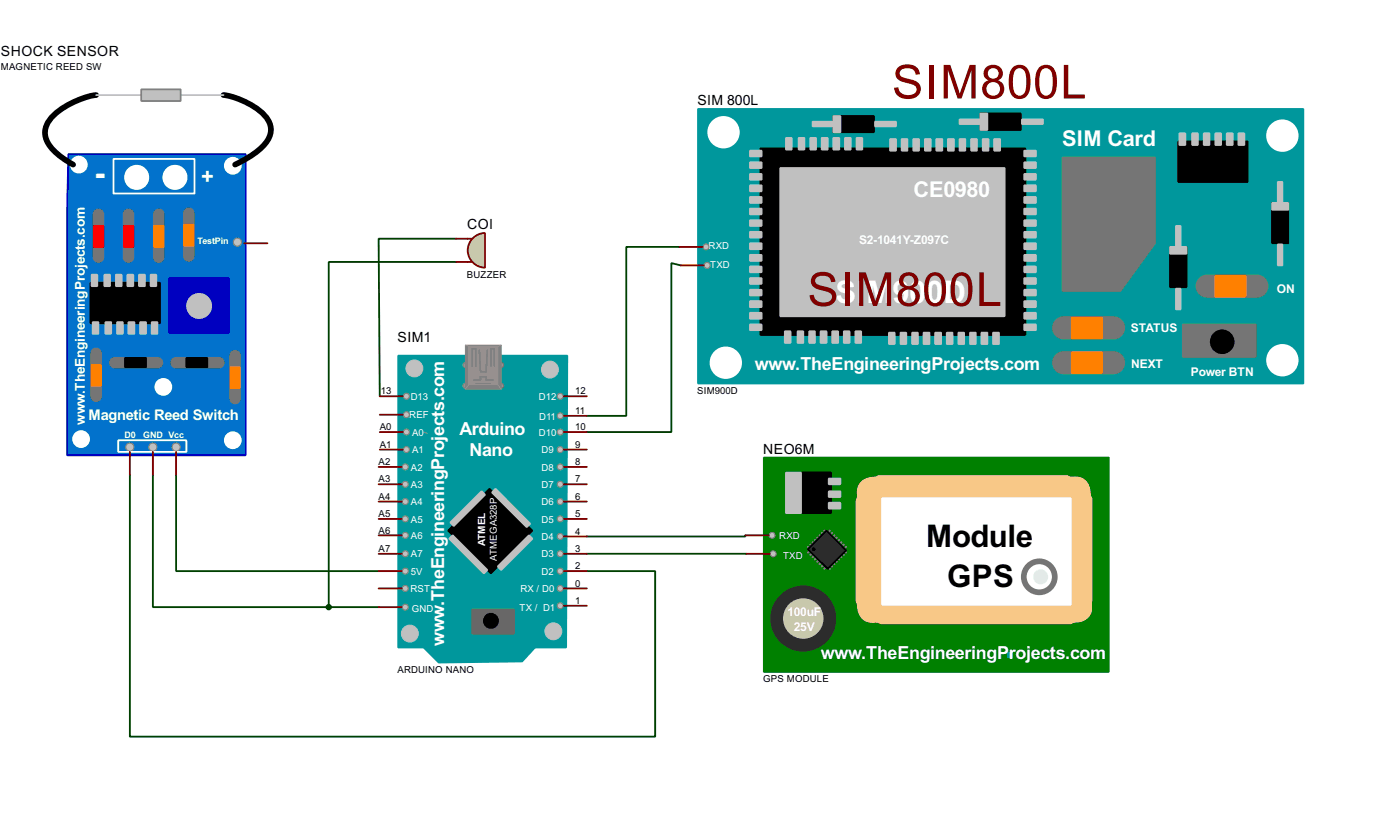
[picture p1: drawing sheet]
<svg xmlns="http://www.w3.org/2000/svg" width="307mm" height="180mm" viewBox="0 0 307 180" stroke-linecap="round" stroke-linejoin="round" font-family="sans-serif">
<path d="M100.1 52.4h-17l.3 34.5M100.1 57.5h-27.9v75.7M149.2 54.2h-11.7v37h-8.7M149.4 58.2l-2-.5v37.1h-18.6M28.5 104.2v57.4h115.3v-36.3h-15M33.6 104.2v29h38.6M38.7 104.2v21.1h44.4M163.6 117.4v.3h-34.8M72.2 133.2h10.9M128.8 121.5h35.1" fill="none" stroke="#004000" stroke-width=".4"/>
<path d="M87.4 78h37.1l-.2 64h-6.9l-2.8 3.1-18.3 .2-3.3-3.3h-5.6z" fill-rule="evenodd" fill="#00979c" stroke="#00979c" stroke-width=".4"/>
<g fill="#000" stroke="#000" stroke-width=".4">
<path d="M107.5 107.2l9.4 9.2-9.1 9.4-9.4-9.4z" fill-rule="evenodd"/>
<circle cx="107.7" cy="136.2" r="1.55"/>
</g>
<g fill="#c0c0c0" stroke="#c0c0c0" stroke-width=".4">
<path d="M98.9 114.6l6.8-6.8 .8 .7-6.9 6.9z" fill-rule="evenodd"/>
<path d="M109.3 124.3l6.8-6.9 .8 .8-6.9 6.8z" fill-rule="evenodd"/>
<path d="M108.8 107.2l7.6 7.7-.8 .7-7.6-7.6z" fill-rule="evenodd"/>
<path d="M98.6 118.2l.8-.8 7.6 7.6-.8 .8z" fill-rule="evenodd"/>
</g>
<path d="M103.7 133.7h9.1v5.3h-9.1z" fill="#686767" stroke="#686767" stroke-width=".4"/>
<path d="M93 94.8l.8 .3" fill="none" stroke="#939393" stroke-width=".22"/>
<circle cx="89.9" cy="139" r="1.85" fill="#c0c0c0" stroke="#c0c0c0" stroke-width=".22"/>
<g fill="#c0c0c0" stroke="#808080" stroke-width=".25">
<circle cx="122.9" cy="91.2" r=".65"/>
<circle cx="122.9" cy="86.9" r=".65"/>
<circle cx="122.9" cy="94.8" r=".65"/>
<circle cx="122.9" cy="98.6" r=".65"/>
<circle cx="122.9" cy="106.2" r=".65"/>
<circle cx="122.9" cy="102.4" r=".65"/>
<circle cx="122.9" cy="110" r=".65"/>
<circle cx="122.9" cy="113.8" r=".65"/>
<circle cx="122.9" cy="121.5" r=".65"/>
<circle cx="122.9" cy="117.7" r=".65"/>
<circle cx="122.9" cy="125.3" r=".65"/>
<circle cx="122.9" cy="129.1" r=".65"/>
<circle cx="122.9" cy="132.9" r=".65"/>
<circle cx="89.2" cy="86.9" r=".65"/>
<circle cx="89.2" cy="91" r=".65"/>
<circle cx="89.2" cy="94.8" r=".65"/>
<circle cx="88.9" cy="102.4" r=".65"/>
<circle cx="89.2" cy="98.6" r=".65"/>
<circle cx="88.9" cy="106.2" r=".65"/>
<circle cx="88.9" cy="110" r=".65"/>
<circle cx="88.9" cy="117.4" r=".65"/>
<circle cx="88.9" cy="113.8" r=".65"/>
<circle cx="88.9" cy="121.5" r=".65"/>
<circle cx="88.9" cy="125.3" r=".65"/>
<circle cx="88.9" cy="133.2" r=".65"/>
<circle cx="88.9" cy="129.1" r=".65"/>
</g>
<circle cx="121.4" cy="138.5" r="1.85" fill="#c0c0c0" stroke="#c0c0c0" stroke-width=".22"/>
<g fill="#939393" stroke="#757575" stroke-width=".22">
<circle cx="110" cy="80.1" r=".55"/>
<circle cx="110" cy="84.6" r=".55"/>
</g>
<g fill="#939393" stroke="#808080" stroke-width=".22">
<circle cx="102.1" cy="80.1" r=".55"/>
<circle cx="102.1" cy="84.6" r=".55"/>
</g>
<path d="M102.2 75.7h7.8v9.7h-7.8z" fill="#808080" stroke="#808080" stroke-width=".22"/>
<path d="M102.9 76h6.4v8.4h-6.4z" fill="#939393" stroke="#939393" stroke-width=".22"/>
<path d="M102.2 75.7l.7 .3M110 75.7l-.7 .3M102.9 84.4l-.7 1M109.3 84.4l.7 1" fill="none" stroke="#939393" stroke-width=".22"/>
<path d="M105.2 76.8l.3 4.5M107 76.8l-.3 4.8h-1.2M103.7 80.3v-3.8h.7v3.8M103.9 83.4h1.6v-.8h1.2v.8h1.6M107.8 80.3v-3.8h.7v3.8" fill="none" stroke="#808080" stroke-width=".4"/>
<path d="M104.4 84.1h3.4" fill="none" stroke="#808080" stroke-width=".22"/>
<g fill="#c0c0c0" stroke="#c0c0c0" stroke-width=".22">
<circle cx="120.7" cy="81.1" r="1.85"/>
<circle cx="90.9" cy="80.8" r="1.85"/>
</g>
<g fill="none" stroke="#800000" stroke-width=".4">
<path d="M83.4 98.6h5M83.4 94.8h5M83.4 86.9h5M83.4 91h5M123.8 98.6h5M123.8 94.8h5M123.8 91.2h5M123.8 86.9h5M83.1 113.8h5.1M83.1 110h5.1M83.1 106.2h5.1M83.1 102.4h5.1"/>
<path d="M83.1 117.4h5.1M123.8 117.7h5M123.8 113.8h5M123.8 110h5M123.8 106.2h5M123.8 102.4h5M83.1 129.1h5.1M83.1 125.3h5.1M83.1 121.5h5.1M83.1 133.2h5.1M123.8 129.1h5M123.8 132.9h5"/>
<path d="M123.8 125.3h5M123.8 121.5h5"/>
</g>
<path d="M167.7 100.4h75.7v47h-75.7z" fill="#008000" stroke="#008000" stroke-width=".4"/>
<path d="M188 104.4h51.6v32.3h-51.6z" fill="#f8c887" stroke="#f8c887" stroke-width=".4"/>
<path d="M193.6 109.3h41.4v23.3h-41.4z" fill="#fff" stroke="#fff" stroke-width=".4"/>
<path d="M221 143.1h1.3v1.2h-1.3z" fill="#00979c"/>
<g fill="#c0c0c0" stroke="#808080" stroke-width=".25">
<circle cx="169.7" cy="121.5" r=".65"/>
<circle cx="169.4" cy="117.4" r=".65"/>
</g>
<path d="M191.8 103.2a4.8 4.8 0 0 0-5.1 5.6M235.3 103.2a4.8 4.8 0 0 1 5.5 5.1M186.7 132.9a4.8 4.8 0 0 0 5.6 5.1M241.1 132.4a4.8 4.8 0 0 1-5.1 5.6" fill="none" stroke="#008000" stroke-width="2.8"/>
<circle cx="228.1" cy="126.5" r="3.4" fill="none" stroke="#757575" stroke-width="1.3"/>
<circle cx="228.4" cy="126.5" r="1.45" fill="#e3fcdc" stroke="#e3fcdc" stroke-width=".4"/>
<circle cx="176.3" cy="135.7" r="5.9" fill="#c8c8aa" stroke="#2c2c2c" stroke-width="2.8"/>
<g fill="none" stroke="#808080" stroke-width=".45">
<path d="M177.3 119.9l.6 .6M177.9 119.4l.5 .5M178.4 118.9l.5 .5M178.9 118.4l.5 .5M179.4 117.9l.5 .5M179.9 117.4l.5 .5M180.4 116.9l.5 .5M180.9 116.4l.5 .5M182.2 116.4l-.5 .5M182.7 116.9l-.5 .5M183.2 117.4l-.5 .5M183.7 117.9l-.5 .5"/>
<path d="M184.2 118.4l-.5 .5M184.7 118.9l-.5 .5M185.2 119.4l-.5 .5M185.7 119.9l-.5 .6M177.9 120.7l-.6 .5M178.4 121.2l-.5 .5M178.9 121.7l-.5 .5M179.4 122.2l-.5 .5M179.9 122.7l-.5 .5M180.4 123.2l-.5 .6M180.9 123.8l-.5 .5M181.4 124.3l-.5 .5"/>
<path d="M181.7 124.3l.5 .5M182.2 123.8l.5 .5M182.7 123.2l.5 .6M183.2 122.7l.5 .5M183.7 122.2l.5 .5M184.2 121.7l.5 .5M184.7 121.2l.5 .5M185.2 120.7l.5 .5"/>
</g>
<path d="M177.3 120.5l4.1-4.1 4.3 4.3-4 4.1z" fill-rule="evenodd" fill="#2c2c2c" stroke="#000" stroke-width=".4"/>
<circle cx="178.6" cy="120.5" r=".3" fill="#000" stroke="#000" stroke-width=".22"/>
<path d="M166.9 32.6h58.2v40.9h-58.2zM182.9 25.5h8.9v3.5h-8.9zM215.2 24.9h8.9v3.6h-8.9zM258.6 31h15.3v8.9h-15.3zM256.8 54.2h3.6v8.8h-3.6zM279.2 44.5h3.6v8.9h-3.6zM176.1 103.7h6.3v8.9h-6.3z" fill="#000" stroke="#000" stroke-width=".4"/>
<g fill="#c0c0c0" stroke="#c0c0c0" stroke-width=".4">
<path d="M181.9 110.3h2.6v1.3h-2.6z"/>
<path d="M181.9 107.8h2.6v1.2h-2.6z"/>
<path d="M181.9 105h2.6v1.2h-2.6z"/>
<path d="M172.5 103.7h3.3v8.9h-3.3z"/>
<path d="M171.3 36.9h49.2v32.5h-49.2z"/>
<path d="M218 73h1.3v2.5h-1.3z"/>
<path d="M215.4 73h1.3v2.5h-1.3z"/>
<path d="M212.9 73h1.3v2.5h-1.3z"/>
<path d="M210.4 73h1.2v2.5h-1.2z"/>
<path d="M207.8 73h1.3v2.5h-1.3z"/>
<path d="M205.3 73h1.3v2.5h-1.3z"/>
<path d="M202.7 73h1.3v2.5h-1.3z"/>
<path d="M200.2 73h1.3v2.5h-1.3z"/>
<path d="M197.7 73h1.2v2.5h-1.2z"/>
<path d="M195.1 73h1.3v2.5h-1.3z"/>
<path d="M187.8 72.7h1.2v2.5h-1.2z"/>
<path d="M185.2 72.7h1.3v2.5h-1.3z"/>
<path d="M182.7 72.7h1.3v2.5h-1.3z"/>
<path d="M180.1 72.7h1.3v2.5h-1.3z"/>
<path d="M177.6 72.7h1.3v2.5h-1.3z"/>
<path d="M175.1 72.7h1.2v2.5h-1.2z"/>
<path d="M172.3 72.7h1.2v2.5h-1.2z"/>
<path d="M218.2 30.5h1.3v2.6h-1.3z"/>
<path d="M215.7 30.5h1.3v2.6h-1.3z"/>
<path d="M213.2 30.5h1.2v2.6h-1.2z"/>
<path d="M210.6 30.5h1.3v2.6h-1.3z"/>
<path d="M208.1 30.5h1.3v2.6h-1.3z"/>
<path d="M205.5 30.5h1.3v2.6h-1.3z"/>
<path d="M203 30.5h1.3v2.6h-1.3z"/>
<path d="M200.5 30.5h1.2v2.6h-1.2z"/>
<path d="M197.9 30.5h1.3v2.6h-1.3z"/>
<path d="M195.4 30.5h1.3v2.6h-1.3z"/>
<path d="M188 30.3h1.3v2.5h-1.3z"/>
<path d="M185.5 30.3h1.2v2.5h-1.2z"/>
<path d="M182.9 30.3h1.3v2.5h-1.3z"/>
<path d="M180.4 30.3h1.3v2.5h-1.3z"/>
<path d="M177.9 30.3h1.2v2.5h-1.2z"/>
<path d="M175.3 30.3h1.3v2.5h-1.3z"/>
<path d="M172.5 30.3h1.3v2.5h-1.3z"/>
<path d="M164.6 33.1h2.6v1.2h-2.6z"/>
<path d="M164.6 35.6h2.6v1.3h-2.6z"/>
<path d="M164.6 38.2h2.6v1.2h-2.6z"/>
<path d="M164.6 40.7h2.6v1.3h-2.6z"/>
<path d="M164.6 43.2h2.6v1.3h-2.6z"/>
<path d="M164.6 45.8h2.6v1.2h-2.6z"/>
<path d="M164.6 48.3h2.6v1.3h-2.6z"/>
<path d="M164.6 50.9h2.6v1.2h-2.6z"/>
<path d="M164.6 53.4h2.6v1.3h-2.6z"/>
<path d="M164.6 55.9h2.6v1.3h-2.6z"/>
<path d="M164.6 58.5h2.6v1.2h-2.6z"/>
<path d="M164.6 61h2.6v1.3h-2.6z"/>
<path d="M164.6 63.6h2.6v1.2h-2.6z"/>
<path d="M164.6 66.1h2.6v1.3h-2.6z"/>
<path d="M164.6 68.6h2.6v1.3h-2.6z"/>
<path d="M164.6 71.2h2.6v1.2h-2.6z"/>
<path d="M224.8 33.1h2.6v1.2h-2.6z"/>
<path d="M224.8 35.6h2.6v1.3h-2.6z"/>
<path d="M224.8 38.2h2.6v1.2h-2.6z"/>
<path d="M224.8 40.7h2.6v1.3h-2.6z"/>
<path d="M224.8 43.2h2.6v1.3h-2.6z"/>
<path d="M224.8 45.8h2.6v1.2h-2.6z"/>
<path d="M224.8 48.3h2.6v1.3h-2.6z"/>
<path d="M224.8 50.9h2.6v1.2h-2.6z"/>
<path d="M224.8 53.4h2.6v1.3h-2.6z"/>
<path d="M224.8 55.9h2.6v1.3h-2.6z"/>
<path d="M224.8 58.5h2.6v1.2h-2.6z"/>
<path d="M224.8 61h2.6v1.3h-2.6z"/>
<path d="M224.8 63.6h2.6v1.2h-2.6z"/>
<path d="M224.8 66.1h2.6v1.3h-2.6z"/>
<path d="M224.8 68.6h2.6v1.3h-2.6z"/>
<path d="M224.8 71.2h2.6v1.2h-2.6z"/>
<path d="M271.8 29.3h1.3v2.5h-1.3z"/>
<path d="M269.3 29.3h1.3v2.5h-1.3z"/>
<path d="M266.8 29.3h1.2v2.5h-1.2z"/>
<path d="M264.2 29.3h1.3v2.5h-1.3z"/>
<path d="M261.7 29.3h1.2v2.5h-1.2z"/>
<path d="M258.9 29.3h1.3v2.5h-1.3z"/>
<path d="M182.9 25.5h1.6v3.5h-1.6z"/>
<path d="M192.1 26.7h4.6v1h-4.6z"/>
<path d="M178.4 26.7h4.5v1h-4.5z"/>
<path d="M279.2 44.5h3.6v1.5h-3.6z"/>
<path d="M280.5 53.6h1v4.6h-1z"/>
<path d="M280.5 39.9h1v4.6h-1z"/>
<path d="M256.8 54.2h3.6v1.5h-3.6z"/>
<path d="M258.1 63.3h1v4.6h-1z"/>
<path d="M258.1 49.6h1v4.6h-1z"/>
<path d="M215.2 24.9h1.5v3.6h-1.5z"/>
<path d="M224.3 26.2h4.6v1h-4.6z"/>
<path d="M210.6 26.2h4.6v1h-4.6z"/>
</g>
<path d="M163.6 117.4h5.1M163.9 121.5h5.1" fill="none" stroke="#800000" stroke-width=".4"/>
<path d="M153.2 23.9h132.9v60.2h-132.9z" fill="#00979c" stroke="#00979c" stroke-width=".4"/>
<path d="M259.6 71.2h16v7.1h-16z" fill="#757575" stroke="#757575" stroke-width=".4"/>
<circle cx="268.2" cy="75" r="2.5" fill="#000" stroke="#000" stroke-width=".4"/>
<path d="M233.5 79.6h10.9M233.5 71.9h10.9M265 62.8h10.9" fill="none" stroke="#757575" stroke-width="5.1"/>
<g fill="#ff8000" stroke="#ff8000" stroke-width=".4">
<path d="M266.8 60.5h6.6v4.6h-6.6z"/>
<path d="M235.3 77.3h6.6v4.5h-6.6z"/>
<path d="M235.3 69.7h6.6v4.5h-6.6z"/>
</g>
<g fill="#fff" stroke="#fff" stroke-width=".4">
<circle cx="281.4" cy="29.8" r="3.4"/>
<circle cx="159.3" cy="79.6" r="3.4"/>
<circle cx="158.8" cy="29" r="3.4"/>
<circle cx="281.4" cy="79" r="3.4"/>
</g>
<path d="M206.6 79.8h1.2v1.3h-1.2z" fill="#00979c"/>
<g fill="#c0c0c0" stroke="#808080" stroke-width=".25">
<circle cx="155.2" cy="58.2" r=".65"/>
<circle cx="154.9" cy="54.2" r=".65"/>
</g>
<path d="M233.2 34.6h20.3v18.8l-7.6 10.4h-12.7z" fill-rule="evenodd" fill="#757575" stroke="#757575" stroke-width=".4"/>
<path d="M149.2 54.2h5M149.4 58.2h5.1" fill="none" stroke="#800000" stroke-width=".4"/>
<path d="M15 33.8h38.9v66.1h-39.1v-54.4z" fill-rule="evenodd" fill="#0272cc" stroke="#0000c0" stroke-width=".4"/>
<path d="M37.1 61h13.2v12h-13.2z" fill="#0000c0" stroke="#0000c0" stroke-width=".4"/>
<circle cx="43.7" cy="67.1" r="2.65" fill="#c0c0c0" stroke="#c0c0c0" stroke-width=".4"/>
<path d="M21.6 47v9.4M28.2 47v9.4M34.9 47v9.4M41.5 46.8v9.4" fill="none" stroke="#757575" stroke-width="2.6"/>
<g fill="#f00" stroke="#f00" stroke-width=".4">
<path d="M20.6 49.6h2.1v4.6h-2.1z"/>
<path d="M27.2 49.6h2.1v4.6h-2.1z"/>
</g>
<g fill="#ff8000" stroke="#ff8000" stroke-width=".4">
<path d="M33.8 49.6h2.1v4.6h-2.1z"/>
<path d="M40.4 49.3h2.1v4.6h-2.1z"/>
</g>
<path d="M20.4 63.8h1v4.6h-1z" fill="#c0c0c0" stroke="#c0c0c0" stroke-width=".4"/>
<circle cx="51.1" cy="36.4" r="1.75" fill="#fff" stroke="#fff" stroke-width=".4"/>
<g fill="#c0c0c0" stroke="#808080" stroke-width=".25">
<circle cx="38.6" cy="98.1" r=".9"/>
<circle cx="28.5" cy="98.1" r=".9"/>
<circle cx="33.5" cy="98.1" r=".9"/>
<circle cx="52.1" cy="53.1" r=".9"/>
</g>
<g fill="#fff" stroke="#fff" stroke-width=".4">
<circle cx="17.3" cy="36.1" r="1.75"/>
<circle cx="51.1" cy="96.6" r="1.75"/>
<circle cx="17.8" cy="96.3" r="1.75"/>
</g>
<path d="M25.2 79.6h9.4M38.7 79.6h9.4" fill="none" stroke="#757575" stroke-width="2.6"/>
<path d="M19.9 62h15.2v8.9h-15.2zM27.5 78.5h4.6v2.1h-4.6zM40.9 78.5h4.6v2.1h-4.6z" fill="#000" stroke="#000" stroke-width=".4"/>
<g fill="#c0c0c0" stroke="#c0c0c0" stroke-width=".4">
<path d="M33.1 60.3h1.2v2.5h-1.2z"/>
<path d="M30.5 60.3h1.3v2.5h-1.3z"/>
<path d="M28 60.3h1.3v2.5h-1.3z"/>
<path d="M25.5 60.3h1.2v2.5h-1.2z"/>
<path d="M22.9 60.3h1.3v2.5h-1.3z"/>
<path d="M20.1 60.3h1.3v2.5h-1.3z"/>
<path d="M33.3 70.7h1.3v2.5h-1.3z"/>
<path d="M30.8 70.7h1.3v2.5h-1.3z"/>
<path d="M28.2 70.7h1.3v2.5h-1.3z"/>
<path d="M25.7 70.7h1.3v2.5h-1.3z"/>
<path d="M23.2 70.7h1.2v2.5h-1.2z"/>
<path d="M20.4 70.7h1.2v2.5h-1.2z"/>
</g>
<path d="M23.7 20.9h22.8" fill="none" stroke="#fff" stroke-width="5.1"/>
<path d="M21.1 20.9a18.2 18.2 0 0 0-9.7 4.8 4.6 4.6 0 0 0-.3 6.5l1.2 1.3 1.6 1.3 2.2 1.3M49.1 20.9a16.8 16.8 0 0 1 9 4.4 4.3 4.3 0 0 1 .3 5.9 18.3 18.3 0 0 1-6.8 4.9" fill="none" stroke="#000" stroke-width="1.3"/>
<path d="M21.1 20.9h12.7M36.4 20.9h12.7" fill="none" stroke="#c0c0c0" stroke-width=".4"/>
<path d="M31 19.6h8.7v2.6h-8.7z" fill="#c0c0c0" stroke="#808080" stroke-width=".4"/>
<g fill="#fff" stroke="#fff" stroke-width=".4">
<circle cx="38.4" cy="38.9" r="2.55"/>
<circle cx="30" cy="38.9" r="2.55"/>
<circle cx="35.8" cy="84.9" r="1.75"/>
</g>
<path d="M21.1 77.5v9.4M51.6 78v9.4" fill="none" stroke="#757575" stroke-width="2.6"/>
<g fill="#ff8000" stroke="#ff8000" stroke-width=".4">
<path d="M50.6 80.6h2v4.5h-2z"/>
<path d="M20.1 80.1h2.1v4.5h-2.1z"/>
</g>
<path d="M24.9 34.9h17.8v7.6h-17.8zM26 96.6h14.9v2.5h-14.9z" fill="none" stroke="#fff" stroke-width=".4"/>
<path d="M53.6 53.4h5.1M28.5 99.1v5.1M33.6 99.1v5.1M38.7 99.1v5.1" fill="none" stroke="#800000" stroke-width=".4"/>
<path d="M103.8 52.2a3.8 3.8 0 0 1 2.7-1.1v7.6a3.8 3.8 0 0 1-3.5-2.3 3.8 3.8 0 0 1 .8-4.2z" fill-rule="evenodd" fill="#c8c8aa" stroke="#800000" stroke-width=".4"/>
<path d="M100.1 57.5h3.6M100.1 52.4h3.6" fill="none" stroke="#800000" stroke-width=".4"/>
<circle cx="72.1" cy="133.2" r=".5" fill="#004000" stroke="#004000" stroke-width=".4"/>
<g font-size="11.5" fill="#800000">
<text x="195.8" y="21.6">SIM800L</text>
<text x="177.2" y="67.1">SIM800L</text>
</g>
<g font-size="7.7" fill="#fff">
<text x="20.8" y="40.3">-</text>
<text x="183.4" y="66.5">SIM900D</text>
</g>
<g font-size="7.7">
<text x="203.3" y="120.1">Module</text>
<text x="207.9" y="128.7">GPS</text>
</g>
<g font-size="5.4" fill="#fff">
<text x="233.1" y="31.9">SIM Card</text>
<text x="44.2" y="40.4">+</text>
<text x="200.5" y="43.2">CE0980</text>
</g>
<g font-size="4.4" fill="#fff">
<text x="165.7" y="81.2">www.TheEngineeringProjects.com</text>
<text x="100.8" y="95.4">Arduino</text>
<text x="103" y="100">Nano</text>
<text x="97.5" y="132.8" transform="rotate(-90 97.5 132.8)">.TheEngineeringProjects.com</text>
<text x="97.5" y="141.7" transform="rotate(-90 97.5 141.7)">w</text>
<text x="180.2" y="144.5">www.TheEngineeringProjects.com</text>
</g>
<text font-size="3.6" fill="#fff" x="19.4" y="92.1">Magnetic Reed Switch</text>
<g font-size="3.5">
<text x=".2" y="12.3">SHOCK SENSOR</text>
<text x="153.1" y="23.1">SIM 800L</text>
<text x="102.5" y="50.3">COI</text>
<text x="87.3" y="75.1">SIM1</text>
<text x="167.5" y="99.6">NEO6M</text>
</g>
<g font-size="3.4" fill="#fff">
<text x="18.7" y="86.5" transform="rotate(-90 18.7 86.5)">.TheEngineeringProjects.com</text>
<text x="18.7" y="93.1" transform="rotate(-90 18.7 93.1)">w</text>
</g>
<g font-size="3" fill="#fff">
<text x="188.5" y="53.6">S2-1041Y-Z097C</text>
<text x="280.2" y="64.3">ON</text>
<text x="248.2" y="72.9">STATUS</text>
<text x="248.2" y="80.8">NEXT</text>
<text x="261.4" y="82.5">Power BTN</text>
<text x="172.9" y="135.2">100uF</text>
<text x="174.3" y="138.5">25V</text>
</g>
<text font-size="2.5" fill="#fff" x="106.5" y="119.8" transform="rotate(-90 106.5 119.8)">ATMEL</text>
<g font-size="2.4">
<text x=".2" y="15.2">MAGNETIC REED SW</text>
<text x="102.5" y="60.9">BUZZER</text>
<text x="83.6" y="86.5">13</text>
<text x="126.3" y="86.5">12</text>
<text x="153" y="86.3">SIM900D</text>
<text x="83.3" y="94.4">A0</text>
<text x="126.3" y="94.4">10</text>
<text x="126.3" y="90.8">11</text>
<text x="83.3" y="98.2">A1</text>
<text x="126.3" y="98.2">9</text>
<text x="83.1" y="105.8">A3</text>
<text x="83.1" y="102">A2</text>
<text x="126.3" y="105.8">7</text>
<text x="126.3" y="102">8</text>
<text x="83.1" y="113.4">A5</text>
<text x="83.1" y="109.6">A4</text>
<text x="126.3" y="113.4">5</text>
<text x="126.3" y="109.6">6</text>
<text x="83.1" y="117">A6</text>
<text x="126.3" y="117.3">4</text>
<text x="83.1" y="121.1">A7</text>
<text x="126.3" y="124.9">2</text>
<text x="126.3" y="121.1">3</text>
<text x="126.3" y="128.7">0</text>
<text x="126.3" y="132.5">1</text>
<text x="87.2" y="147.5">ARDUINO NANO</text>
<text x="167.5" y="149.6">GPS MODULE</text>
</g>
<g font-size="2.4" fill="#fff">
<text x="155.5" y="54.7">RXD</text>
<text x="155.9" y="58.8">TXD</text>
<text x="90.1" y="87.7">D13</text>
<text x="118.3" y="87.7">D12</text>
<text x="89.8" y="91.8">REF</text>
<text x="90.4" y="95.6">A0</text>
<text x="118.3" y="95.6">D10</text>
<text x="118.3" y="92">D11</text>
<text x="90.4" y="99.4">A1</text>
<text x="118.8" y="99.4">D9</text>
<text x="90.2" y="107">A3</text>
<text x="90.2" y="103.2">A2</text>
<text x="118.8" y="103.2">D8</text>
<text x="118.8" y="107">D7</text>
<text x="90.2" y="110.8">A4</text>
<text x="118.8" y="110.8">D6</text>
<text x="90.2" y="118.2">A6</text>
<text x="90.2" y="114.6">A5</text>
<text x="118.8" y="114.6">D5</text>
<text x="118.8" y="118.5">D4</text>
<text x="171" y="118.2">RXD</text>
<text x="90.2" y="122.3">A7</text>
<text x="109" y="123.1" transform="rotate(-90 109 123.1)">ATMEGA328P</text>
<text x="118.8" y="122.3">D3</text>
<text x="171.9" y="122.5">TXD</text>
<text x="90.1" y="129.9">RST</text>
<text x="90.2" y="126.1">5V</text>
<text x="114.2" y="129.9">RX / D0</text>
<text x="118.8" y="126.1">D2</text>
<text x="90.4" y="134.2">GND</text>
<text x="114" y="134">TX / D1</text>
</g>
<g font-size="2.2" fill="#fff">
<text x="43.4" y="53.6">TestPin</text>
<text x="27.3" y="96.1">D0</text>
<text x="31.4" y="96.1">GND Vcc</text>
</g>
</svg>
